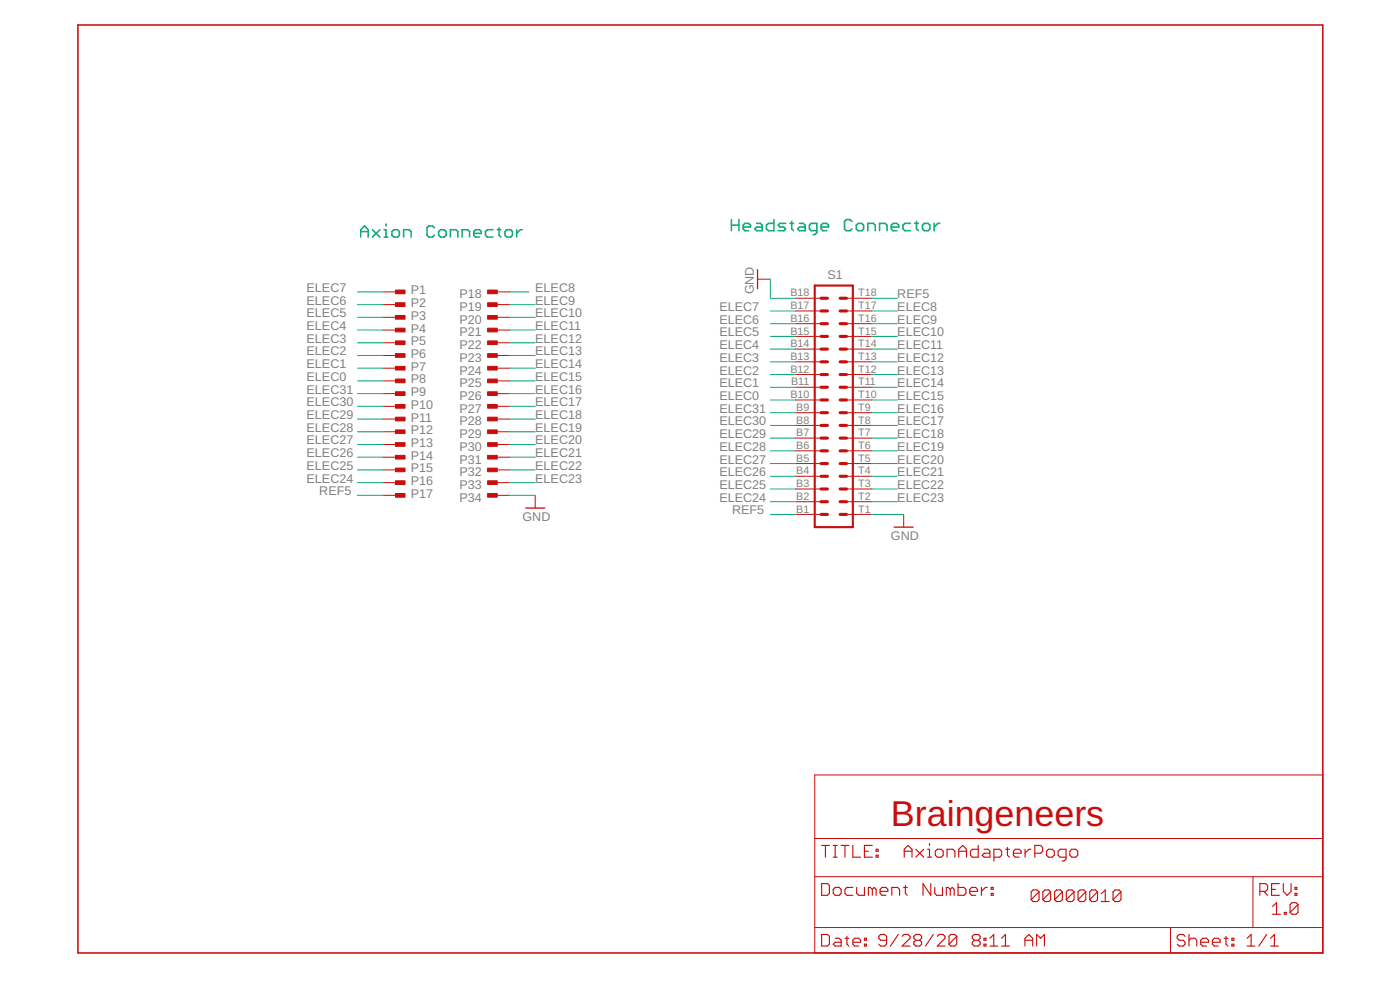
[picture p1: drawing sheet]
<svg xmlns="http://www.w3.org/2000/svg" width="210mm" height="148mm" viewBox="0 0 210 148" stroke-linecap="round" stroke-linejoin="round" font-family="sans-serif">
<g fill="none" stroke="#c90d0c" stroke-width=".17">
<path d="M123.2 132.4h.9l.3 .3v1.1l-.3 .3h-.9zM123.2 140h.9l.3 .3v1.2l-.3 .2h-.9zM123.2 126.7h1.2M123.8 126.7v1.7M124.9 133.2l.3-.3h.6l.3 .3v.6l-.3 .3h-.6l-.3-.3zM124.9 126.7h.6M124.9 128.4h.6M125.2 126.7v1.7M126.1 126.7h1.2M126.7 126.7v1.7M127.9 126.7v1.7h1.1M127.9 132.9h-.9l-.3 .3v.6l.3 .3h.9"/>
<path d="M128.4 132.9v.9l.3 .3h.9v-1.2M129.6 127.5h.6M130.8 126.7h-1.2v1.7h1.2M130.8 133.2l-.3-.3h-.3v1.2M130.8 133.2l.3-.3 .3 .3v.9M130.8 133.2v.9M131.4 128.1h.3v.3h-.3zM131.4 127.2h.3v.3h-.3zM132 133.5h1.1v-.3l-.3-.3h-.6l-.2 .3v.6l.2 .3h.6M133.7 134.1v-1.2h.9l.3 .3v.9M134.7 140l-1.2 1.7M135.5 132.9h.5"/>
<path d="M135.6 127.5h1.1M135.6 128.4v-1.2l.5-.5 .6 .5v1.2M135.7 132.7v1.1l.3 .3M137.3 127.2l1.2 1.2M138.5 127.2l-1.2 1.2M139.1 128.4h.6M139.1 127.2h.3v1.2M139.4 126.4v.3M139.6 132.4v1.7l-1.2-1.7v1.7M139.9 140l-1.1 1.7M140.1 132.9v.9l.3 .3h.9v-1.2M140.2 127.5l.3-.3h.6l.3 .3v.6l-.3 .3h-.6l-.3-.3z"/>
<path d="M142 128.4v-1.2h.9l.3 .3v.9M142.5 133.2l-.3-.3h-.3v1.2M142.5 133.2v.9M142.5 133.2l.3-.3 .3 .3v.9M143.6 132.4v1.7h.9l.3-.3v-.6l-.3-.3h-.9M143.7 127.5h1.2M143.7 128.4v-1.2l.6-.5 .6 .5v1.2M145.4 133.5h1.2v-.3l-.3-.3h-.6l-.3 .3v.6l.3 .3h.6M146.7 126.7v1.7h-.9l-.3-.3v-.6l.3-.3h.9M147.2 132.9v1.2M147.6 127.2h.5l.3 .3v.9h-.8l-.3-.3 .3-.3h.8M148 132.9h-.3l-.5 .6"/>
<path d="M148.6 133.8h.3v.3h-.3zM148.6 132.9h.3v.3h-.3zM149 128.4h.9l.3-.3v-.6l-.3-.3h-.9v1.8M150.8 127.2h.5M151 127v1.1l.3 .3M151.9 127.8h1.2v-.3l-.3-.3h-.6l-.3 .3v.6l.3 .3h.6M153.7 127.2v1.2M154.6 127.2h-.3l-.6 .6M155.2 127.8h.8l.3-.3v-.5l-.3-.3h-.8v1.7M155.8 133.6l-.3-.3h-.6l-.3 .3v1.2M155.8 133.6v1.2l-.3 .3h-.6l-.3-.3M155.8 133.6l-1.2 1.2"/>
<path d="M157.2 127.2h.6l.3 .3v.6l-.3 .3h-.6l-.3-.3v-.6zM157.5 133.6l-.3-.3h-.5l-.3 .3v1.2M157.5 133.6v1.2l-.3 .3h-.5l-.3-.3M157.5 133.6l-1.1 1.2M159.3 133.6l-.3-.3h-.6l-.3 .3v1.2M159.3 133.6v1.2l-.3 .3h-.6l-.3-.3M159.3 133.6l-1.2 1.2M159.8 128.4h-.9l-.3-.3v-.6l.3-.3h.9v1.5l-.3 .3h-.3M160.4 127.5l.3-.3h.6l.3 .3v.6l-.3 .3h-.6l-.3-.3zM161 133.6l-.3-.3h-.5l-.3 .3v1.2M161 133.6v1.2l-.3 .3h-.5l-.3-.3M161 133.6l-1.1 1.2"/>
<path d="M162.8 133.6l-.3-.3h-.6l-.3 .3v1.2M162.8 133.6v1.2l-.3 .3h-.6l-.3-.3M162.8 133.6l-1.2 1.2M164.5 133.6l-.2-.3h-.6l-.3 .3v1.2M164.5 133.6v1.2l-.2 .3h-.6l-.3-.3M164.5 133.6l-1.1 1.2M165.1 135.1h1.2M165.1 133.9l.6-.6v1.8M168.1 133.6l-.3-.3h-.6l-.3 .3v1.2M168.1 133.6v1.2l-.3 .3h-.6l-.3-.3M168.1 133.6l-1.2 1.2M178.3 140v1.7"/>
<path d="M188.9 133.5h.9l.3-.3v-.5l-.3-.3h-.9v1.7M189.5 133.5l.6 .6M189.9 140l-1.2 1.7M190.6 133.2h.6M190.8 135.8l.6-.6v1.8M190.8 137h1.2M191.8 132.4h-1.2v1.7h1.2M192.4 132.4v1.1l.6 .6 .6-.6v-1.1M192.6 136.7h.2v.3h-.2zM194.2 133.8h.2v.3h-.2zM194.2 132.9h.2v.3h-.2zM194.6 135.5v1.2l-.3 .3h-.6l-.3-.3"/>
<path d="M194.6 135.5l-.3-.3h-.6l-.3 .3v1.2M194.6 135.5l-1.2 1.2M125.2 140.6h.6l.3 .3v.8h-.9l-.3-.2 .3-.3h.9M126.7 140.6h.6M127 140.3v1.2l.3 .2M127.9 141.2h1.1v-.3l-.3-.3h-.6l-.2 .3v.6l.2 .2h.6M129.6 141.5h.3v.2h-.3zM129.6 140.6h.3v.3h-.3zM132.9 140.9h-.9l-.2-.3v-.3l.2-.3h.6l.3 .3v1.2l-.3 .2h-.6l-.2-.2M135.3 140.3l.3-.3h.5l.3 .3v.3l-1.1 1.1h1.1M137.3 140.9l-.3 .3v.3l.3 .2h.6l.3-.2v-.3l-.3-.3M137.3 140.9l-.3-.3v-.3l.3-.3h.6l.3 .3v.3l-.3 .3"/>
<path d="M137.3 140.9h.6M140.5 140.3l.3-.3h.6l.3 .3v.3l-1.2 1.1h1.2M143.4 140.3v1.2l-.2 .2h-.6l-.3-.2M143.4 140.3l-.2-.3h-.6l-.3 .3v1.2M143.4 140.3l-1.1 1.2M146.1 140.9l-.3 .3v.3l.3 .2h.6l.3-.2v-.3l-.3-.3M146.1 140.9l-.3-.3v-.3l.3-.3h.6l.3 .3v.3l-.3 .3M146.1 140.9h.6M147.5 141.5h.3v.2h-.3zM147.5 140.6h.3v.3h-.3zM148.4 141.7h1.2M148.4 140.6l.6-.6v1.7"/>
<path d="M150.2 141.7h1.1M150.2 140.6l.5-.6v1.7M153.7 140.9h1.1M153.7 141.7v-1.1l.6-.6 .5 .6v1.1M155.4 141.7v-1.7l.6 .6 .6-.6v1.7M177.7 140.3l-.3-.3h-.6l-.3 .3v.3l.3 .3h.6l.3 .3v.3l-.3 .2h-.6l-.3-.2M178.3 140.9l.3-.3h.5l.3 .3v.8M180 141.2h1.2v-.3l-.3-.3h-.6l-.3 .3v.6l.3 .2h.6M181.8 141.2h1.1v-.3l-.3-.3h-.5l-.3 .3v.6l.3 .2h.5M183.5 140.6h.6M183.8 140.3v1.2l.3 .2M184.7 141.5h.3v.2h-.3z"/>
<path d="M184.7 140.6h.3v.3h-.3zM187 141.7h1.2M187 140.6l.6-.6v1.7M190.5 141.7h1.2M190.5 140.6l.6-.6v1.7"/>
</g>
<path d="M11.7 3.7h186.6v139.1h-186.6z" fill="none" stroke="#c90d0c" stroke-width=".23"/>
<g fill="none" stroke="#c90d0c" stroke-width=".15">
<path d="M57.4 49.4h1.9M57.4 51.4h1.9M57.4 57.1h1.9M57.4 59h1.9M57.4 55.2h1.9M57.4 53.3h1.9M57.4 47.5h1.9M57.4 45.6h1.9M57.4 43.7h1.9M74.5 49.4h1.9M74.5 51.4h1.9M74.5 57.1h1.9"/>
<path d="M74.5 59h1.9M74.5 55.2h1.9M74.5 53.3h1.9M74.5 47.5h1.9M74.5 45.6h1.9M74.5 43.7h1.9M113.6 41.8h1.9M119.3 59.9h3.8M119.3 58h3.8M119.3 56.1h3.8M119.3 54.2h3.8M119.3 52.3h3.8"/>
<path d="M119.3 50.4h3.8M119.3 48.5h3.8M119.3 46.6h3.8M119.3 44.7h3.8M126.9 59.9h3.8M126.9 58h3.8M126.9 56.1h3.8M126.9 54.2h3.8M126.9 52.3h3.8M126.9 50.4h3.8M126.9 48.5h3.8M126.9 46.6h3.8"/>
<path d="M126.9 44.7h3.8M57.4 68.5h1.9M57.4 70.4h1.9M57.4 72.3h1.9M57.4 64.7h1.9M57.4 66.6h1.9M57.4 74.2h1.9M57.4 62.8h1.9M57.4 60.9h1.9M74.5 68.5h1.9M74.5 70.4h1.9M74.5 72.3h1.9"/>
<path d="M74.5 64.7h1.9M74.5 66.6h1.9M74.5 74.2h1.9M74.5 62.8h1.9M74.5 60.9h1.9M80.2 74.2v1.9M119.3 77.1h3.8M119.3 75.2h3.8M119.3 73.3h3.8M119.3 71.4h3.8M119.3 69.4h3.8M119.3 67.5h3.8"/>
<path d="M119.3 65.6h3.8M119.3 63.7h3.8M119.3 61.8h3.8M126.9 77.1h3.8M126.9 75.2h3.8M126.9 73.3h3.8M126.9 71.4h3.8M126.9 69.4h3.8M126.9 67.5h3.8M126.9 65.6h3.8M126.9 63.7h3.8M126.9 61.8h3.8"/>
<path d="M135.5 77.1v1.9M122.2 116.1h76.1v26.7h-76.1zM122.2 131.3h76.1M122.2 139h76.1M122.2 125.6h76.1M175.5 139v3.8M187.9 131.3v7.7"/>
</g>
<path d="M113.6 40.4v2.9M78.8 76.1h2.9M134 79h2.9" fill="none" stroke="#c90d0c" stroke-width=".19"/>
<path d="M122.2 42.8h5.7v36.2h-5.7z" fill="none" stroke="#c90d0c" stroke-width=".32"/>
<g fill="none" stroke="#c90d0c" stroke-width=".47">
<path d="M123.1 59.9h1M123.1 58h1M123.1 56.1h1M123.1 54.2h1M123.1 52.3h1M123.1 50.4h1M123.1 48.5h1M123.1 46.6h1M123.1 44.7h1M126 59.9h.9M126 58h.9M126 56.1h.9"/>
<path d="M126 54.2h.9M126 52.3h.9M126 50.4h.9M126 48.5h.9M126 46.6h.9M126 44.7h.9M123.1 63.7h1M123.1 61.8h1M123.1 69.4h1M123.1 67.5h1M123.1 65.6h1M123.1 73.3h1"/>
<path d="M123.1 71.4h1M123.1 77.1h1M123.1 75.2h1M126 63.7h.9M126 61.8h.9M126 69.4h.9M126 67.5h.9M126 65.6h.9M126 73.3h.9M126 71.4h.9M126 77.1h.9M126 75.2h.9"/>
</g>
<g fill="#c90d0c" stroke="#c90d0c" stroke-width=".15">
<path d="M59.3 49.2h1.4v.5h-1.4z"/>
<path d="M59.3 51.1h1.4v.5h-1.4z"/>
<path d="M59.3 56.8h1.4v.5h-1.4z"/>
<path d="M59.3 58.7h1.4v.5h-1.4z"/>
<path d="M59.3 68.2h1.4v.6h-1.4z"/>
<path d="M59.3 70.1h1.4v.6h-1.4z"/>
<path d="M73.1 54.9h1.4v.5h-1.4z"/>
<path d="M73.1 53h1.4v.5h-1.4z"/>
<path d="M73.1 72h1.4v.6h-1.4z"/>
<path d="M73.1 70.1h1.4v.6h-1.4z"/>
<path d="M73.1 68.2h1.4v.6h-1.4z"/>
<path d="M59.3 64.4h1.4v.6h-1.4z"/>
<path d="M59.3 66.3h1.4v.6h-1.4z"/>
<path d="M59.3 72h1.4v.6h-1.4z"/>
<path d="M59.3 73.9h1.4v.6h-1.4z"/>
<path d="M73.1 51.1h1.4v.5h-1.4z"/>
<path d="M73.1 49.2h1.4v.5h-1.4z"/>
<path d="M73.1 47.3h1.4v.5h-1.4z"/>
<path d="M73.1 45.4h1.4v.5h-1.4z"/>
<path d="M73.1 66.3h1.4v.6h-1.4z"/>
<path d="M73.1 64.4h1.4v.6h-1.4z"/>
<path d="M73.1 62.5h1.4v.6h-1.4z"/>
<path d="M73.1 60.6h1.4v.6h-1.4z"/>
<path d="M73.1 58.7h1.4v.5h-1.4z"/>
<path d="M73.1 56.8h1.4v.5h-1.4z"/>
<path d="M73.1 43.5h1.4v.5h-1.4z"/>
<path d="M73.1 73.9h1.4v.6h-1.4z"/>
<path d="M59.3 43.5h1.4v.5h-1.4z"/>
<path d="M59.3 45.4h1.4v.5h-1.4z"/>
<path d="M59.3 47.3h1.4v.5h-1.4z"/>
<path d="M59.3 53h1.4v.5h-1.4z"/>
<path d="M59.3 54.9h1.4v.5h-1.4z"/>
<path d="M59.3 60.6h1.4v.6h-1.4z"/>
<path d="M59.3 62.5h1.4v.6h-1.4z"/>
</g>
<g fill="none" stroke="#0dab76" stroke-width=".23">
<path d="M54.1 35.5v-1.1l.5-.6 .6 .6v1.1M54.1 34.7h1.1M55.8 34.4l1.2 1.1M57 34.4l-1.2 1.1M57.6 34.4h.3v1.1M57.6 35.5h.5M57.9 33.6v.2M59 34.4h.6l.3 .3v.5l-.3 .3h-.6l-.2-.3v-.5zM60.5 35.5v-1.1h.8l.3 .3v.8M65.1 34.1l-.2-.3h-.6l-.3 .3v1.1l.3 .3h.6l.2-.3M65.8 34.7l.3-.3h.5l.3 .3v.5l-.3 .3h-.5l-.3-.3zM67.5 35.5v-1.1h.9l.2 .3v.8"/>
<path d="M69.3 35.5v-1.1h.8l.3 .3v.8M71 35h1.2v-.3l-.3-.3h-.6l-.3 .3v.5l.3 .3h.6M73.9 34.4h-.8l-.3 .3v.5l.3 .3h.8M74.5 34.4h.6M74.8 34.1v1.1l.3 .3M76 34.4h.6l.2 .3v.5l-.2 .3h-.6l-.3-.3v-.5zM77.5 34.4v1.1M78.3 34.4h-.3l-.5 .6M109.7 32.9v1.7M109.7 33.7h1.1M110.8 32.9v1.7M111.4 34h1.1v-.3l-.3-.2h-.5l-.3 .2v.6l.3 .3h.5"/>
<path d="M113.5 33.5h.5l.3 .2v.9h-.8l-.3-.3 .3-.3h.8M116 32.9v1.7h-.8l-.3-.3v-.6l.3-.2h.8M117.8 33.5h-.9l-.2 .2 .2 .3h.6l.3 .3-.3 .3h-.8M118.4 33.5h.6M118.7 33.2v1.1l.3 .3M119.9 33.5h.5l.3 .2v.9h-.8l-.3-.3 .3-.3h.8M122.5 34.6h-.9l-.3-.3v-.6l.3-.2h.9v1.4l-.3 .2h-.3M123.1 34h1.1v-.3l-.2-.2h-.6l-.3 .2v.6l.3 .3h.6M127.7 33.2l-.3-.3h-.5l-.3 .3v1.1l.3 .3h.5l.3-.3M128.4 33.7l.3-.2h.5l.3 .2v.6l-.3 .3h-.5l-.3-.3zM130.1 34.6v-1.1h.9l.2 .2v.9M131.9 34.6v-1.1h.8l.3 .2v.9"/>
<path d="M133.6 34h1.1v-.3l-.2-.2h-.6l-.3 .2v.6l.3 .3h.6M136.5 33.5h-.8l-.3 .2v.6l.3 .3h.8M137.1 33.5h.6M137.4 33.2v1.1l.3 .3M138.3 33.7l.3-.2h.5l.3 .2v.6l-.3 .3h-.5l-.3-.3zM140.1 33.5v1.1M140.9 33.5h-.3l-.5 .5"/>
</g>
<g fill="none" stroke="#0dab76" stroke-width=".15">
<path d="M53.6 55.2h3.8M53.6 53.3h3.8M53.6 51.4h3.8M53.6 49.4h3.8M53.6 47.5h3.8M53.6 45.6h3.8M53.6 43.7h3.8M53.6 57.1h3.8M53.6 59h3.8M76.4 55.2h3.8M76.4 53.3h3.8M76.4 51.4h3.8"/>
<path d="M76.4 49.4h3.8M76.4 47.5h3.8M76.4 45.6h3.8M76.4 43.7h2.9M76.4 57.1h3.8M76.4 59h3.8M115.5 41.8v2.9h3.8M115.5 58h3.8M115.5 56.1h3.8M115.5 54.2h3.8M115.5 52.3h3.8M115.5 50.4h3.8"/>
<path d="M115.5 48.5h3.8M115.5 46.6h3.8M115.5 59.9h3.8M130.7 44.7h3.8M130.7 58h3.8M130.7 56.1h3.8M130.7 54.2h3.8M130.7 52.3h3.8M130.7 50.4h3.8M130.7 48.5h3.8M130.7 46.6h3.8M130.7 59.9h3.8"/>
<path d="M53.6 74.2h3.8M53.6 60.9h3.8M53.6 62.8h3.8M53.6 64.7h3.8M53.6 66.6h3.8M53.6 68.5h3.8M53.6 70.4h3.8M53.6 72.3h3.8M76.4 74.2h3.8M76.4 60.9h3.8M76.4 62.8h3.8M76.4 64.7h3.8"/>
<path d="M76.4 66.6h3.8M76.4 68.5h3.8M76.4 70.4h3.8M76.4 72.3h3.8M115.5 77.1h3.8M115.5 61.8h3.8M115.5 63.7h3.8M115.5 65.6h3.8M115.5 67.5h3.8M115.5 69.4h3.8M115.5 71.4h3.8M115.5 73.3h3.8"/>
<path d="M115.5 75.2h3.8M130.7 77.1h4.8M130.7 61.8h3.8M130.7 63.7h3.8M130.7 65.6h3.8M130.7 67.5h3.8M130.7 69.4h3.8M130.7 71.4h3.8M130.7 73.3h3.8M130.7 75.2h3.8"/>
</g>
<text font-size="5.4" fill="#c90d0c" x="133.6" y="123.7">Braingeneers</text>
<g font-size="1.9" fill="#808080">
<text x="124.1" y="41.8">S1</text>
<text x="46" y="47.5">ELEC5</text>
<text x="46" y="45.6">ELEC6</text>
<text x="46" y="43.7">ELEC7</text>
<text x="61.6" y="44.1">P1</text>
<text x="61.6" y="46">P2</text>
<text x="61.6" y="47.9">P3</text>
<text x="68.9" y="46.6">P19</text>
<text x="68.9" y="44.7">P18</text>
<text x="80.3" y="43.7">ELEC8</text>
<text x="80.3" y="45.6">ELEC9</text>
<text x="80.3" y="47.5">ELEC10</text>
<text x="107.9" y="46.6">ELEC7</text>
<text x="113" y="44.1" transform="rotate(-90 113 44.1)">GND</text>
<text x="134.5" y="46.6">ELEC8</text>
<text x="134.5" y="44.7">REF5</text>
<text x="46" y="53.3">ELEC2</text>
<text x="46" y="51.4">ELEC3</text>
<text x="46" y="49.4">ELEC4</text>
<text x="61.6" y="49.8">P4</text>
<text x="61.6" y="51.7">P5</text>
<text x="61.6" y="53.6">P6</text>
<text x="68.9" y="52.3">P22</text>
<text x="68.9" y="50.4">P21</text>
<text x="68.9" y="48.5">P20</text>
<text x="80.3" y="49.4">ELEC11</text>
<text x="80.3" y="51.4">ELEC12</text>
<text x="80.3" y="53.3">ELEC13</text>
<text x="107.9" y="52.3">ELEC4</text>
<text x="107.9" y="50.4">ELEC5</text>
<text x="107.9" y="48.5">ELEC6</text>
<text x="134.5" y="48.5">ELEC9</text>
<text x="134.5" y="50.4">ELEC10</text>
<text x="134.5" y="52.3">ELEC11</text>
<text x="46" y="55.2">ELEC1</text>
<text x="46" y="59">ELEC31</text>
<text x="46" y="57.1">ELEC0</text>
<text x="61.6" y="57.4">P8</text>
<text x="61.6" y="59.4">P9</text>
<text x="61.6" y="55.5">P7</text>
<text x="68.9" y="56.1">P24</text>
<text x="68.9" y="54.2">P23</text>
<text x="68.9" y="59.9">P26</text>
<text x="68.9" y="58">P25</text>
<text x="80.3" y="55.2">ELEC14</text>
<text x="80.3" y="57.1">ELEC15</text>
<text x="80.3" y="59">ELEC16</text>
<text x="107.9" y="58">ELEC1</text>
<text x="107.9" y="56.1">ELEC2</text>
<text x="107.9" y="54.2">ELEC3</text>
<text x="107.9" y="59.9">ELEC0</text>
<text x="134.5" y="54.2">ELEC12</text>
<text x="134.5" y="56.1">ELEC13</text>
<text x="134.5" y="58">ELEC14</text>
<text x="134.5" y="59.9">ELEC15</text>
<text x="46" y="64.7">ELEC28</text>
<text x="46" y="62.8">ELEC29</text>
<text x="46" y="60.9">ELEC30</text>
<text x="61.6" y="65.1">P12</text>
<text x="61.6" y="61.3">P10</text>
<text x="61.6" y="63.2">P11</text>
<text x="68.9" y="65.6">P29</text>
<text x="68.9" y="63.7">P28</text>
<text x="68.9" y="61.8">P27</text>
<text x="80.3" y="60.9">ELEC17</text>
<text x="80.3" y="62.8">ELEC18</text>
<text x="80.3" y="64.7">ELEC19</text>
<text x="107.9" y="65.6">ELEC29</text>
<text x="107.9" y="63.7">ELEC30</text>
<text x="107.9" y="61.8">ELEC31</text>
<text x="134.5" y="61.8">ELEC16</text>
<text x="134.5" y="63.7">ELEC17</text>
<text x="134.5" y="65.6">ELEC18</text>
<text x="46" y="70.4">ELEC25</text>
<text x="46" y="68.5">ELEC26</text>
<text x="46" y="66.6">ELEC27</text>
<text x="61.6" y="68.9">P14</text>
<text x="61.6" y="70.8">P15</text>
<text x="61.6" y="67">P13</text>
<text x="68.9" y="71.3">P32</text>
<text x="68.9" y="69.4">P31</text>
<text x="68.9" y="67.5">P30</text>
<text x="80.3" y="66.6">ELEC20</text>
<text x="80.3" y="68.5">ELEC21</text>
<text x="80.3" y="70.4">ELEC22</text>
<text x="107.9" y="71.3">ELEC26</text>
<text x="107.9" y="69.4">ELEC27</text>
<text x="107.9" y="67.5">ELEC28</text>
<text x="134.5" y="67.5">ELEC19</text>
<text x="134.5" y="69.4">ELEC20</text>
<text x="134.5" y="71.3">ELEC21</text>
<text x="46" y="72.3">ELEC24</text>
<text x="47.9" y="74.2">REF5</text>
<text x="61.6" y="72.7">P16</text>
<text x="61.6" y="74.6">P17</text>
<text x="68.9" y="73.3">P33</text>
<text x="68.9" y="75.2">P34</text>
<text x="80.3" y="72.3">ELEC23</text>
<text x="107.9" y="75.2">ELEC24</text>
<text x="107.9" y="73.3">ELEC25</text>
<text x="109.8" y="77.1">REF5</text>
<text x="134.5" y="73.3">ELEC22</text>
<text x="134.5" y="75.2">ELEC23</text>
<text x="78.3" y="78">GND</text>
<text x="133.6" y="80.9">GND</text>
</g>
<g font-size="1.6" fill="#808080">
<text x="118.5" y="46.3">B17</text>
<text x="118.5" y="44.4">B18</text>
<text x="128.7" y="46.3">T17</text>
<text x="128.7" y="44.4">T18</text>
<text x="118.5" y="53.9">B13</text>
<text x="118.5" y="52">B14</text>
<text x="118.5" y="50.1">B15</text>
<text x="118.5" y="48.2">B16</text>
<text x="128.7" y="53.9">T13</text>
<text x="128.7" y="52">T14</text>
<text x="128.7" y="50.1">T15</text>
<text x="128.7" y="48.2">T16</text>
<text x="118.5" y="59.7">B10</text>
<text x="118.5" y="55.8">B12</text>
<text x="118.6" y="57.8">B11</text>
<text x="128.7" y="59.7">T10</text>
<text x="128.7" y="57.8">T11</text>
<text x="128.7" y="55.8">T12</text>
<text x="119.4" y="65.4">B7</text>
<text x="119.4" y="63.5">B8</text>
<text x="119.4" y="61.6">B9</text>
<text x="128.7" y="65.4">T7</text>
<text x="128.7" y="63.5">T8</text>
<text x="128.7" y="61.6">T9</text>
<text x="119.4" y="71.1">B4</text>
<text x="119.4" y="69.2">B5</text>
<text x="119.4" y="67.3">B6</text>
<text x="128.7" y="71.1">T4</text>
<text x="128.7" y="69.2">T5</text>
<text x="128.7" y="67.3">T6</text>
<text x="119.4" y="76.8">B1</text>
<text x="119.4" y="74.9">B2</text>
<text x="119.4" y="73">B3</text>
<text x="128.7" y="74.9">T2</text>
<text x="128.7" y="73">T3</text>
<text x="128.7" y="76.8">T1</text>
</g>
</svg>
